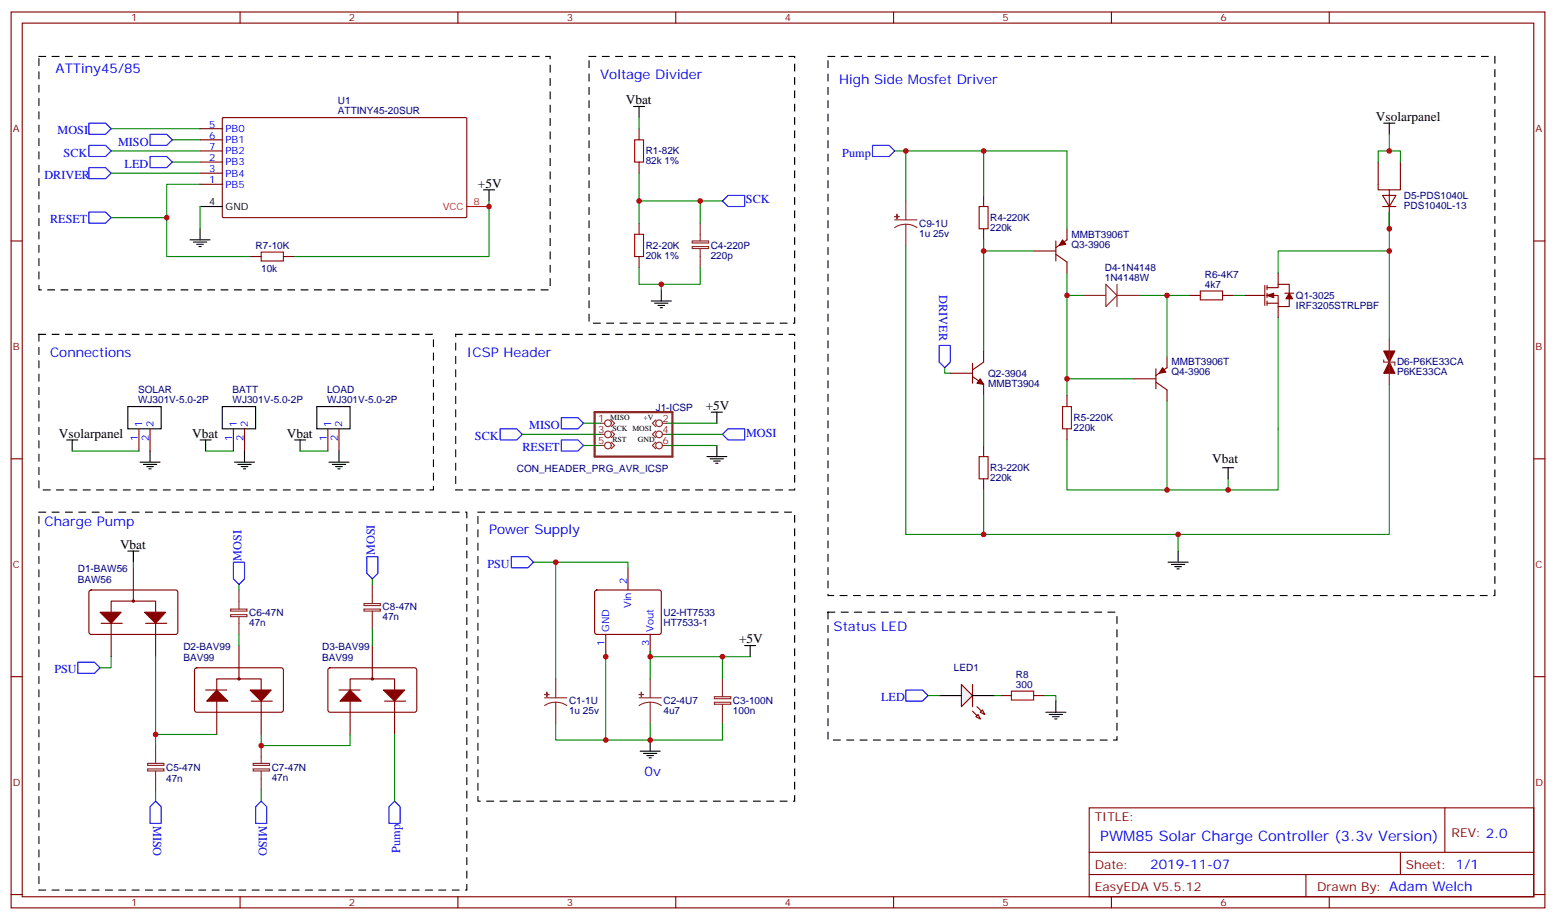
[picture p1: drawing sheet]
<svg xmlns="http://www.w3.org/2000/svg" width="494mm" height="292mm" viewBox="0 0 494 292" stroke-linecap="round" stroke-linejoin="round" font-family="sans-serif">
<path d="M12.3 17.9h162.3v74.1h-162.3zM187 17.9h65.2v84.7h-65.2zM262.8 17.9h211.7v171.1h-211.7zM12.3 106.1h125.3v49.4h-125.3zM144.6 106.1h107.6v49.4h-107.6zM12.3 162.6h135.9v119.9h-135.9zM151.7 162.6h100.5v91.7h-100.5zM262.8 194.3h91.7v40.6h-91.7z" fill="none" stroke="#000" stroke-width=".35" stroke-dasharray="2.1 2.1"/>
<g fill="none" stroke="#870000" stroke-width=".35">
<path d="M3.5 3.8h486.9v284.3h-486.9zM7.1 7.3h479.7v277.3h-479.7zM76.2 3.8v3.5M145.3 3.8v3.5M214.5 3.8v3.5M283.6 3.8v3.5M352.8 3.8v3.5M421.9 3.8v3.5M70.6 37.5l.3-.2 77.1 .1 .2 .3-.1 31.2-.3 .2-77.1-.1-.1-.3zM63.5 58.5h7.1M63.5 51.4h7.1M63.5 55h7.1"/>
<path d="M63.5 40.9h7.1M63.5 44.4h7.1M63.5 47.9h7.1M437.4 51.4v8.9h3.6M444.5 51.4v8.9h-3.5v12.3M3.5 76.5h3.6M312.2 62v3.5M312.2 72.6v3.5M328.1 79.7h7M335.1 76.5v6.3M338.7 72.6v3.5l-3.6 2.5M438.9 62h4.2l-2.1 3.5z"/>
<path d="M438.9 65.5h4.2M486.8 76.5h3.6M79.4 81.4h3.5M90 81.4h3.5M335.1 80.7l3.6 2.5v3.5M377.5 93.8h3.5M388.1 93.8h3.5M395.1 93.8h6.4M401.5 90.6v6.3M402.2 91.3h3.5v-1.1h3.5v2.9M402.2 93.8h3.5v3.5h3.5v-2.5M402.2 96.2h3.5"/>
<path d="M402.2 90.6v1.4M402.2 93.1v1.4M402.2 95.5v1.4M405.7 86.7v3.5M405.7 97.3v3.5M407.8 93.1h2.8M301.6 118.5h7.1M308.7 119.5l3.5 2.5v3.5M308.7 115.3v6.3M312.2 111.4v3.5l-3.5 2.5M366.9 117.1v6.3M370.4 113.2v3.5l-3.5 2.5"/>
<path d="M44.1 136.1v7.1M47.6 136.1v7.1M74.1 136.1v7.1M77.6 136.1v7.1M104.1 136.1v7.1M107.6 136.1v7.1M338.7 125.5v3.5M338.7 136.1v3.5M359.8 120.2h7.1M366.9 121.3l3.5 2.5v3.5M3.5 145.6h3.6M312.2 141.4v3.5"/>
<path d="M312.2 152v3.5M486.8 145.6h3.6M28.5 187.5l.4-.2h27.1l.4 .7v12.9l-.7 .5-27-.1-.5-.6v-12.7zM32.1 197.8h6.7M35.3 197.8v10.6M42.3 190.8h7.1v3.5M42.3 190.8h-7v3.5M42.3 180.2v10.6M46.2 197.8h6.7M49.4 197.8v10.6M3.5 214.8h3.6M62 212.2l.4-.3 27.1 .1 .5 .7-.1 12.9-.6 .5-27.1-.1-.5-.6v-12.7z"/>
<path d="M65.3 219h6.7M75.8 215.5h7.1v3.5M75.8 215.5h-7v3.5M75.8 204.9v10.6M308.7 217.2v7.1M486.8 214.8h3.6M68.8 222.5v10.6M79.7 222.5h6.7M82.9 222.5v10.6M308.7 225.7l2.4 2.5M310.1 224.3l2.5 2.5M345.7 256.4h141.1v28.2h-141.1z"/>
<path d="M458.6 256.4v14.1M345.7 270.5h141.1M345.7 277.6h141.1M414.5 277.6v7M444.5 270.5v7.1M3.5 283.9h3.6M76.2 284.6v3.5M145.3 284.6v3.5M214.5 284.6v3.5M283.6 284.6v3.5M352.8 284.6v3.5M421.9 284.6v3.5"/>
<path d="M486.8 283.9h3.6"/>
<circle cx="42.3" cy="190.8" r=".35"/>
<circle cx="75.8" cy="215.5" r=".35"/>
</g>
<g fill="none" stroke="#8c2424" stroke-width=".35">
<path d="M284 69.8h7M287.5 71.2l1.9 .2 1.6 .8M287.5 71.2l-1.8 .2-1.7 .8M287.5 63.8v6M287.5 71.2v6.7M344 93.8h7M351 90.2l3.5 3.6-3.5 3.5zM354.5 90.2v7.1M354.5 93.8h7.1M439.2 114.2v.7h3.5v1.1M441 107.9v14.1M190.5 134.3h1.4"/>
<path d="M190.5 137.9h1.4M194 133.3l1.1 1-1.1 1.1M194 136.8l1.1 1.1-1.1 1M208.1 133.3l-1 1 1 1.1M208.1 136.8l-1 1.1 1 1M210.3 134.3h1.4M210.3 137.9h1.4M190.5 141.4h1.4M194 140.3l1.1 1.1-1.1 1.1M208.1 140.3l-1 1.1 1 1.1M210.3 141.4h1.4M73.2 193.3h5.2v.7h-5.2z"/>
<path d="M73.2 195.1h5.2v.6h-5.2zM75.8 187.3v6M75.8 195.7v5.7M176.4 215.5v6M206.4 215.5v6M229.3 215.5v5.6M49.4 236.6v5.7M172.9 221.5h7M176.4 222.9l1.8 .2 1.7 .8M176.4 222.9l-1.9 .2-1.6 .8M176.4 222.9v6.7M202.8 221.5h7.1"/>
<path d="M206.4 222.9l1.8 .2 1.7 .8M206.4 222.9l-1.9 .2-1.7 .8M206.4 222.9v6.7M226.8 222.9h5.2v.6h-5.2zM226.8 221.1h5.2v.7h-5.2zM229.3 223.6v6M46.8 244.1h5.2v.6h-5.2zM46.8 242.3h5.2v.6h-5.2zM49.4 244.8v6"/>
<circle cx="193" cy="137.9" r="1.06"/>
<circle cx="193" cy="134.3" r="1.06"/>
<circle cx="209.2" cy="134.3" r="1.06"/>
<circle cx="209.2" cy="137.9" r="1.06"/>
<circle cx="193" cy="141.4" r="1.06"/>
<circle cx="209.2" cy="141.4" r="1.06"/>
</g>
<g fill="#870000" stroke="#870000" stroke-width=".35">
<path d="M439.2 111.4h3.5l-1.7 3.5z"/>
<path d="M441 114.9l1.7 3.6h-3.5z"/>
<path d="M45.9 194.3h6.7l-3.2 3.5z"/>
<path d="M31.7 194.3h6.8l-3.2 3.5z"/>
<path d="M311.1 120.2l1.1 1.8-2.1-.4z"/>
<path d="M337.3 76.1l1 1.4-2.1 .4z"/>
<path d="M369 116.7l1.1 1.4-2.2 .4z"/>
<path d="M402.2 93.8l2.1-.7v1.4z"/>
<path d="M409.2 93.1l1.1 1.7h-2.1z"/>
<path d="M79.4 219h6.7l-3.2 3.5z"/>
<path d="M68.8 219l3.5 3.5h-6.7z"/>
</g>
<g fill="#8c2424" stroke="#8c2424" stroke-width=".35">
<path d="M172.9 220.4l1.4 .1z"/>
<path d="M173.6 219.7v1.4z"/>
<path d="M202.8 220.4l1.5 .1z"/>
<path d="M203.6 219.7v1.4z"/>
<path d="M284 68.7l1.4 .1z"/>
<path d="M284.7 68v1.4z"/>
</g>
<path d="M310.8 65.5h2.8v7.1h-2.8zM82.9 80h7.1v2.8h-7.1zM381 92.4h7.1v2.8h-7.1zM337.3 129h2.8v7.1h-2.8zM310.8 144.9h2.8v7.1h-2.8z" fill="none" stroke="#a10000" stroke-width=".35"/>
<path d="M63.5 65.5h7.1M40.6 129h10.6v7.1h-10.6zM70.6 129h10.5v7.1h-10.5zM100.5 129h10.6v7.1h-10.6z" fill="none" stroke="#000" stroke-width=".35"/>
<path d="M148.2 65.5h7" fill="none" stroke="#f00" stroke-width=".35"/>
<path d="M188.7 130.8h24.7v14.1h-24.7z" fill="none" stroke="#8c2424" stroke-width=".71"/>
<g fill="#f0f0f0" stroke="#870000" stroke-width=".35">
<path d="M305.2 217.2l3.5 3.6-3.5 3.5z"/>
<path d="M311.1 226.1l.8-.7 .7 1.4z"/>
<path d="M309.7 227.5l.7-.7 .7 1.4z"/>
</g>
<g fill="none" stroke="#000" stroke-width=".35">
<path d="M201.1 33.8h3.5M202.8 33.8v3.5M439.2 39.1h3.5M441 39.1v3.5M60.3 76.1h6.4M61.4 76.8h4.2M62.4 77.5h2.2M63.1 78.2h.8M63.5 72.6v3.5M153.5 60.3h3.5M155.2 60.3v3.5M206.7 95.5h6.4"/>
<path d="M207.8 96.2h4.2M208.8 96.9h2.2M209.5 97.6h.8M209.9 92v3.5M21.2 139.6h3.5M22.9 139.6v3.6M63.5 139.6h3.5M65.3 139.6v3.6M93.5 139.6h3.5M95.2 139.6v3.6M225.8 130.8h3.5M227.5 130.8v3.5"/>
<path d="M44.4 146.7h6.4M45.5 147.4h4.2M46.6 148.1h2.1M47.3 148.8h.7M47.6 143.2v3.5M74.4 146.7h6.4M75.5 147.4h4.2M76.6 148.1h2.1M77.3 148.8h.7M77.6 143.2v3.5M104.4 146.7h6.4M105.5 147.4h4.2"/>
<path d="M106.5 148.1h2.2M107.2 148.8h.7M107.6 143.2v3.5M224.4 144.9h6.3M225.4 145.6h4.3M226.5 146.3h2.1M227.2 147h.7M227.5 141.4v3.5M388.1 148.4h3.5M389.8 148.4v3.6M40.6 174.9h3.5M42.3 174.9v3.5"/>
<path d="M370.8 178.4h6.3M371.8 179.1h4.3M372.9 179.8h2.1M373.9 174.9v3.5M373.6 180.6h.7M236.4 204.9h3.5M238.1 204.9v3.5M203.2 238.4h6.3M204.3 239.1h4.2M205.3 239.8h2.1M206.4 234.9v3.5M298.1 220.8h7.1"/>
<path d="M308.7 220.8h7M332 226.1h6.3M333 226.8h4.3M334.1 227.5h2.1M334.8 228.2h.7M335.1 222.5v3.6M206 240.5h.7"/>
</g>
<path d="M201.4 44.4h2.9v7h-2.9zM201.4 74.4h2.9v7h-2.9zM321 219.4h7.1v2.8h-7.1z" fill="none" stroke="#a10000" stroke-width=".35"/>
<g fill="none" stroke="#870000" stroke-width=".35">
<path d="M202.8 40.9v3.5M202.8 51.4v3.6M202.8 70.8v3.6M202.8 81.4v3.5M189 187.5l.4-.2h20.1l.4 .7-.1 12.9-.6 .5-20-.1-.5-.6v-12.7zM199.3 180.2v7.1M104.3 212.2l.5-.3 27.1 .1 .4 .7-.1 12.9-.6 .5-27.1-.1-.4-.6v-12.7zM107.6 219h6.7M118.2 215.5h7v3.5M118.2 215.5h-7.1v3.5M118.2 204.9v10.6M192.3 201.4v7"/>
<path d="M206.4 201.4v7M111.1 222.5v10.6M122.1 222.5h6.7M125.2 222.5v10.6M317.5 220.8h3.5M328.1 220.8h3.5"/>
<circle cx="118.2" cy="215.5" r=".35"/>
</g>
<path d="M219.7 78.2h5.2v.7h-5.2zM219.7 76.5h5.2v.6h-5.2zM222.2 70.8v5.7M222.2 79v5.9M115.5 191.6h5.2v.6h-5.2zM115.5 193.3h5.2v.7h-5.2zM118.2 185.5v6M118.2 194v5.6M82.9 236.6v5.7M80.4 244.1h5.1v.6h-5.1zM80.4 242.3h5.1v.6h-5.1zM82.9 244.8v6" fill="none" stroke="#8c2424" stroke-width=".35"/>
<g fill="#870000" stroke="#870000" stroke-width=".35">
<path d="M121.7 219h6.7l-3.2 3.5z"/>
<path d="M111.1 219l3.6 3.5h-6.8z"/>
</g>
<g fill="none" stroke="#00f" stroke-width=".35">
<path d="M28.2 39.1h5.3l1.8 1.8-1.8 1.7h-5.3zM28.2 53.2h5.3l1.8 1.8-1.8 1.7h-5.3zM28.2 46.1h5.3l1.8 1.8-1.8 1.8h-5.3zM47.6 49.7h5.3l1.8 1.7-1.8 1.8h-5.3zM47.6 42.6h5.3l1.8 1.8-1.8 1.7h-5.3zM276.9 46.1h5.3l1.8 1.8-1.8 1.8h-5.3zM28.2 67.3h5.3l1.8 1.8-1.8 1.7h-5.3zM229.3 63.8l1.8-1.8h5.3v3.5h-5.3zM298.1 109.6h3.5v5.3l-1.7 1.8-1.8-1.8zM158.7 136.1h5.3l1.8 1.8-1.8 1.7h-5.3zM178.2 139.6h5.2l1.8 1.8-1.8 1.8h-5.2zM178.2 132.6h5.2l1.8 1.7-1.8 1.8h-5.2z"/>
<path d="M229.3 137.9l1.8-1.8h5.3v3.5h-5.3zM74.1 178.4h3.5v5.3l-1.8 1.8-1.7-1.8zM116.4 176.7h3.5v5.3l-1.7 1.7-1.8-1.7zM162.3 176.7h5.3l1.7 1.7-1.7 1.8h-5.3zM24.7 210.2h5.3l1.7 1.7-1.7 1.8h-5.3zM287.5 219h5.3l1.8 1.8-1.8 1.7h-5.3zM49.4 254.3l1.8 1.7v5.3h-3.6v-5.3zM82.9 254.3l1.8 1.7v5.3h-3.6v-5.3zM125.2 254.3l1.8 1.7v5.3h-3.5v-5.3z"/>
</g>
<g fill="none" stroke="#008700" stroke-width=".35">
<path d="M202.8 37.3v3.6M35.3 40.9h28.2M35.3 47.9h28.2M35.3 55h28.2M54.7 44.4h8.8M54.7 51.4h8.8M63.5 58.5h-10.6v10.6M202.8 55v8.8h19.4M284 47.9h3.5M312.2 47.9v14.1M437.4 51.4v-3.5h7.1v3.5M441 42.6v5.3"/>
<path d="M35.3 69.1h17.6v12.3h26.5M63.5 65.5v7.1M155.2 63.8v17.6h-61.7M202.8 63.8v7M229.3 63.8h-7.1v7M287.5 63.8v-15.9h51.2v24.7M287.5 77.9v91.7h24.7M312.2 76.1v3.6h15.9M312.2 79.7v31.7M441 79.7h-35.3v7M441 67.3v40.6M202.8 84.9v5.3h19.4v-5.3"/>
<path d="M209.9 90.2v1.8M338.7 86.7v7.1h5.3M338.7 93.8v31.7M361.6 93.8h8.8v19.4M370.4 93.8h7.1M391.6 93.8h3.5M299.9 116.7v1.8h1.7M405.7 100.8v54.7h-67v-15.9M165.8 137.9h24.7M185.2 134.3h5.3M211.7 137.9h17.6M211.7 134.3h15.8"/>
<path d="M312.2 125.5v15.9M338.7 120.2h21.1M370.4 127.3v28.2M441 122v47.6h-128.8M22.9 143.2h21.2M65.3 143.2h8.8M95.2 143.2h8.9M185.2 141.4h5.3M211.7 141.4h15.8M312.2 155.5v14.1M389.8 152v3.5M42.3 178.4v1.8"/>
<path d="M169.3 178.4h30v1.8M176.4 178.4v37.1M373.9 169.6v5.3M75.8 185.5v1.8M118.2 183.7v1.8M118.2 199.6v5.3M35.3 208.4v3.5h-3.6M49.4 208.4v28.2M75.8 201.4v3.5M192.3 206.7v28.2M206.4 206.7v1.7M229.3 208.4h-22.9v7.1"/>
<path d="M238.1 208.4h-8.8v7.1M49.4 233.1h19.4M82.9 233.1v3.5h28.2v-3.5M125.2 233.1v21.2M176.4 229.6v5.3h30M206.4 229.6v5.3h22.9v-5.3M294.6 220.8h3.5M315.7 220.8h1.8M331.6 220.8h3.5v1.7M49.4 250.8v3.5M82.9 250.8v3.5"/>
</g>
<g fill="#c00">
<circle cx="82.9" cy="236.6" r=".88"/>
<circle cx="441" cy="79.7" r=".88"/>
<circle cx="441" cy="72.6" r=".88"/>
<circle cx="441" cy="47.9" r=".88"/>
<circle cx="155.2" cy="65.5" r=".88"/>
<circle cx="222.3" cy="63.8" r=".88"/>
<circle cx="389.8" cy="155.5" r=".88"/>
<circle cx="287.5" cy="47.9" r=".88"/>
<circle cx="373.9" cy="169.6" r=".88"/>
<circle cx="312.2" cy="169.6" r=".88"/>
<circle cx="202.8" cy="63.8" r=".88"/>
<circle cx="52.9" cy="69.1" r=".88"/>
<circle cx="338.7" cy="93.8" r=".88"/>
<circle cx="312.2" cy="79.7" r=".88"/>
<circle cx="370.4" cy="93.8" r=".88"/>
<circle cx="312.2" cy="47.9" r=".88"/>
<circle cx="338.7" cy="120.2" r=".88"/>
<circle cx="370.4" cy="155.5" r=".88"/>
<circle cx="229.3" cy="208.4" r=".88"/>
<circle cx="206.4" cy="208.4" r=".88"/>
<circle cx="206.4" cy="234.9" r=".88"/>
<circle cx="209.9" cy="90.2" r=".88"/>
<circle cx="192.3" cy="234.9" r=".88"/>
<circle cx="192.3" cy="208.4" r=".88"/>
<circle cx="176.4" cy="178.4" r=".88"/>
<circle cx="49.4" cy="233.1" r=".88"/>
</g>
<text font-size="4.6" fill="#00f" x="349.2" y="267">PWM85 Solar Charge Controller (3.3v Version)</text>
<g font-size="4.2" fill="#00f">
<text x="17.6" y="23.2">ATTiny45/85</text>
<text x="190.5" y="25">Voltage Divider</text>
<text x="266.3" y="26.7">High Side Mosfet Driver</text>
<text x="15.9" y="113.2">Connections</text>
<text x="148.2" y="113.2">ICSP Header</text>
<text x="14.1" y="166.8">Charge Pump</text>
<text x="155.2" y="169.6">Power Supply</text>
<text x="264.6" y="200.3">Status LED</text>
<text x="204.6" y="246.2">0v</text>
<text x="365.1" y="275.8">2019-11-07</text>
</g>
<g font-size="4.2">
<text x="198.6" y="33.1">Vbat</text>
<text x="436.7" y="38.4">Vsolarpanel</text>
<text x="151.7" y="59.5">+5V</text>
<text x="224" y="130.1">+5V</text>
<text x="18.7" y="138.9">Vsolarpanel</text>
<text x="61" y="138.9">Vbat</text>
<text x="91" y="138.9">Vbat</text>
<text x="384.8" y="146.9">Vbat</text>
<text x="38.1" y="174.2">Vbat</text>
<text x="234.6" y="204.2">+5V</text>
</g>
<g font-size="3.9" fill="#00f">
<text x="18.3" y="42.6">MOSI</text>
<text x="37.5" y="46.2">MISO</text>
<text x="20.2" y="49.7">SCK</text>
<text x="39.6" y="53.2">LED</text>
<text x="267.4" y="49.7">Pump</text>
<text x="14.1" y="56.7">DRIVER</text>
<text x="236.8" y="64.5">SCK</text>
<text x="15.9" y="70.8">RESET</text>
<text x="298.1" y="93.8" transform="rotate(90 298.1 93.8)">DRIVER</text>
<text x="168" y="136.1">MISO</text>
<text x="150.7" y="139.6">SCK</text>
<text x="165.8" y="143.2">RESET</text>
<text x="236.8" y="138.7">MOSI</text>
<text x="76.7" y="178" transform="rotate(-90 76.7 178)">MOSI</text>
<text x="119" y="176.2" transform="rotate(-90 119 176.2)">MOSI</text>
<text x="154.7" y="180.2">PSU</text>
<text x="17.3" y="213.7">PSU</text>
<text x="279.7" y="222.5">LED</text>
<text x="48.6" y="262.1" transform="rotate(90 48.6 262.1)">MISO</text>
<text x="82.1" y="262.1" transform="rotate(90 82.1 262.1)">MISO</text>
<text x="127" y="270.6" transform="rotate(-90 127 270.6)">Pump</text>
</g>
<g font-size="3.9" fill="#800">
<text x="347.5" y="260.6">TITLE:</text>
<text x="460.7" y="265.6">REV: 2.0</text>
<text x="347.5" y="275.8">Date:</text>
<text x="446.3" y="275.8">Sheet: 1/1</text>
<text x="347.5" y="282.9">EasyEDA V5.5.12</text>
<text x="418" y="282.9">Drawn By: Adam Welch</text>
</g>
<g font-size="3.2" fill="#800">
<text x="41.6" y="6.8">1</text>
<text x="110.8" y="6.8">2</text>
<text x="179.9" y="6.8">3</text>
<text x="249.1" y="6.8">4</text>
<text x="318.2" y="6.8">5</text>
<text x="387.3" y="6.8">6</text>
<text x="4.1" y="41.9">A</text>
<text x="487.4" y="41.9">A</text>
<text x="4.1" y="111.1">B</text>
<text x="487.4" y="111.1">B</text>
<text x="4.1" y="180.2">C</text>
<text x="487.4" y="180.2">C</text>
<text x="4.1" y="249.3">D</text>
<text x="487.4" y="249.3">D</text>
<text x="41.6" y="287.6">1</text>
<text x="110.8" y="287.6">2</text>
<text x="179.9" y="287.6">3</text>
<text x="249.1" y="287.6">4</text>
<text x="318.2" y="287.6">5</text>
<text x="387.3" y="287.6">6</text>
</g>
<g font-size="3.2" fill="#000080">
<text x="107.3" y="33">U1</text>
<text x="107.3" y="36.3">ATTINY45-20SUR</text>
<text x="205" y="52.1">82k 1%</text>
<text x="205" y="49">R1-82K</text>
<text x="445.6" y="63.1">D5-PDS1040L</text>
<text x="291.7" y="72">C9-1U</text>
<text x="314.3" y="70.2">R4-220K</text>
<text x="445.6" y="66.3">PDS1040L-13</text>
<text x="291.7" y="75.2">1u 25v</text>
<text x="314.3" y="73.4">220k</text>
<text x="340.1" y="75.4">MMBT3906T</text>
<text x="81.1" y="79.1">R7-10K</text>
<text x="205" y="82.1">20k 1%</text>
<text x="205" y="79">R2-20K</text>
<text x="225.6" y="82.1">220p</text>
<text x="225.6" y="79">C4-220P</text>
<text x="340.1" y="78.6">Q3-3906</text>
<text x="82.9" y="86.2">10k</text>
<text x="350.7" y="89.2">1N4148W</text>
<text x="350.7" y="86">D4-1N4148</text>
<text x="382.4" y="88.1">R6-4K7</text>
<text x="382.4" y="91.3">4k7</text>
<text x="411.3" y="94.8">Q1-3025</text>
<text x="411.3" y="98">IRF3205STRLPBF</text>
<text x="313.6" y="119.5">Q2-3904</text>
<text x="371.8" y="116">MMBT3906T</text>
<text x="371.8" y="119.2">Q4-3906</text>
<text x="443.4" y="119.2">P6KE33CA</text>
<text x="443.4" y="116">D6-P6KE33CA</text>
<text x="43.8" y="124.8">SOLAR</text>
<text x="73.8" y="124.8">BATT</text>
<text x="103.8" y="124.8">LOAD</text>
<text x="313.6" y="122.7">MMBT3904</text>
<text x="43.8" y="128">WJ301V-5.0-2P</text>
<text x="73.8" y="128">WJ301V-5.0-2P</text>
<text x="103.8" y="128">WJ301V-5.0-2P</text>
<text x="208.1" y="130.3">J1-ICSP</text>
<text x="340.8" y="136.8">220k</text>
<text x="340.8" y="133.6">R5-220K</text>
<text x="164" y="149.7">CON_HEADER_PRG_AVR_ICSP</text>
<text x="314.3" y="149.6">R3-220K</text>
<text x="314.3" y="152.8">220k</text>
<text x="24.7" y="185">BAW56</text>
<text x="24.7" y="181.5">D1-BAW56</text>
<text x="79.1" y="195.4">C6-47N</text>
<text x="121.4" y="196.9">47n</text>
<text x="121.4" y="193.7">C8-47N</text>
<text x="210.6" y="195.5">U2-HT7533</text>
<text x="79.1" y="198.6">47n</text>
<text x="210.6" y="198.6">HT7533-1</text>
<text x="58.2" y="209.7">BAV99</text>
<text x="58.2" y="206.2">D2-BAV99</text>
<text x="102.3" y="209.7">BAV99</text>
<text x="102.3" y="206.2">D3-BAV99</text>
<text x="302.8" y="213">LED1</text>
<text x="322.5" y="215.1">R8</text>
<text x="322.4" y="218.3">300</text>
<text x="180.6" y="226.8">1u 25v</text>
<text x="180.6" y="223.6">C1-1U</text>
<text x="210.6" y="226.8">4u7</text>
<text x="210.6" y="223.6">C2-4U7</text>
<text x="232.7" y="226.8">100n</text>
<text x="232.7" y="223.6">C3-100N</text>
<text x="52.7" y="244.8">C5-47N</text>
<text x="86.3" y="244.8">C7-47N</text>
<text x="52.7" y="248.1">47n</text>
<text x="86.3" y="248">47n</text>
</g>
<g font-size="3.2" fill="#00f">
<text x="66.4" y="40.5">5</text>
<text x="71.6" y="41.9">PB0</text>
<text x="66.4" y="44">6</text>
<text x="66.4" y="47.6">7</text>
<text x="71.6" y="45.4">PB1</text>
<text x="66.4" y="51.1">2</text>
<text x="71.6" y="52.5">PB3</text>
<text x="71.6" y="49">PB2</text>
<text x="66.4" y="58.1">1</text>
<text x="66.4" y="54.6">3</text>
<text x="71.6" y="59.5">PB5</text>
<text x="71.6" y="56">PB4</text>
<text x="45.2" y="135.4" transform="rotate(-90 45.2 135.4)">1</text>
<text x="48.7" y="135.4" transform="rotate(-90 48.7 135.4)">2</text>
<text x="75.1" y="135.4" transform="rotate(-90 75.1 135.4)">1</text>
<text x="78.7" y="135.4" transform="rotate(-90 78.7 135.4)">2</text>
<text x="105.1" y="135.4" transform="rotate(-90 105.1 135.4)">1</text>
<text x="108.7" y="135.4" transform="rotate(-90 108.7 135.4)">2</text>
<text x="43.7" y="139.9" transform="rotate(-90 43.7 139.9)">1</text>
<text x="47.3" y="139.9" transform="rotate(-90 47.3 139.9)">2</text>
<text x="73.7" y="139.9" transform="rotate(-90 73.7 139.9)">1</text>
<text x="77.3" y="139.9" transform="rotate(-90 77.3 139.9)">2</text>
<text x="103.7" y="139.9" transform="rotate(-90 103.7 139.9)">1</text>
<text x="107.2" y="139.9" transform="rotate(-90 107.2 139.9)">2</text>
<text x="199" y="185.5" transform="rotate(-90 199 185.5)">2</text>
<text x="200.4" y="193" transform="rotate(-90 200.4 193)">Vin</text>
<text x="193.3" y="200.7" transform="rotate(-90 193.3 200.7)">GND</text>
<text x="207.4" y="200.7" transform="rotate(-90 207.4 200.7)">Vout</text>
<text x="191.9" y="205.1" transform="rotate(-90 191.9 205.1)">1</text>
<text x="206" y="205.1" transform="rotate(-90 206 205.1)">3</text>
</g>
<g font-size="3.2">
<text x="66.4" y="65.2">4</text>
<text x="71.6" y="66.6">GND</text>
</g>
<g font-size="3.2" fill="#f00">
<text x="150.3" y="65.2">8</text>
<text x="140.5" y="66.6">VCC</text>
</g>
<g font-size="3.2" fill="#8d2323">
<text x="189.9" y="134">1</text>
<text x="189.9" y="137.5">3</text>
<text x="210.3" y="134">2</text>
<text x="210.3" y="137.5">4</text>
<text x="189.9" y="141">5</text>
<text x="210.3" y="141">6</text>
</g>
<g font-size="2.5">
<text x="193.7" y="133.3">MISO</text>
<text x="194.4" y="136.8">SCK MOSI</text>
<text x="204.3" y="133.3">+V</text>
<text x="194.4" y="140.3">RST</text>
<text x="202.5" y="140.3">GND</text>
</g>
</svg>
